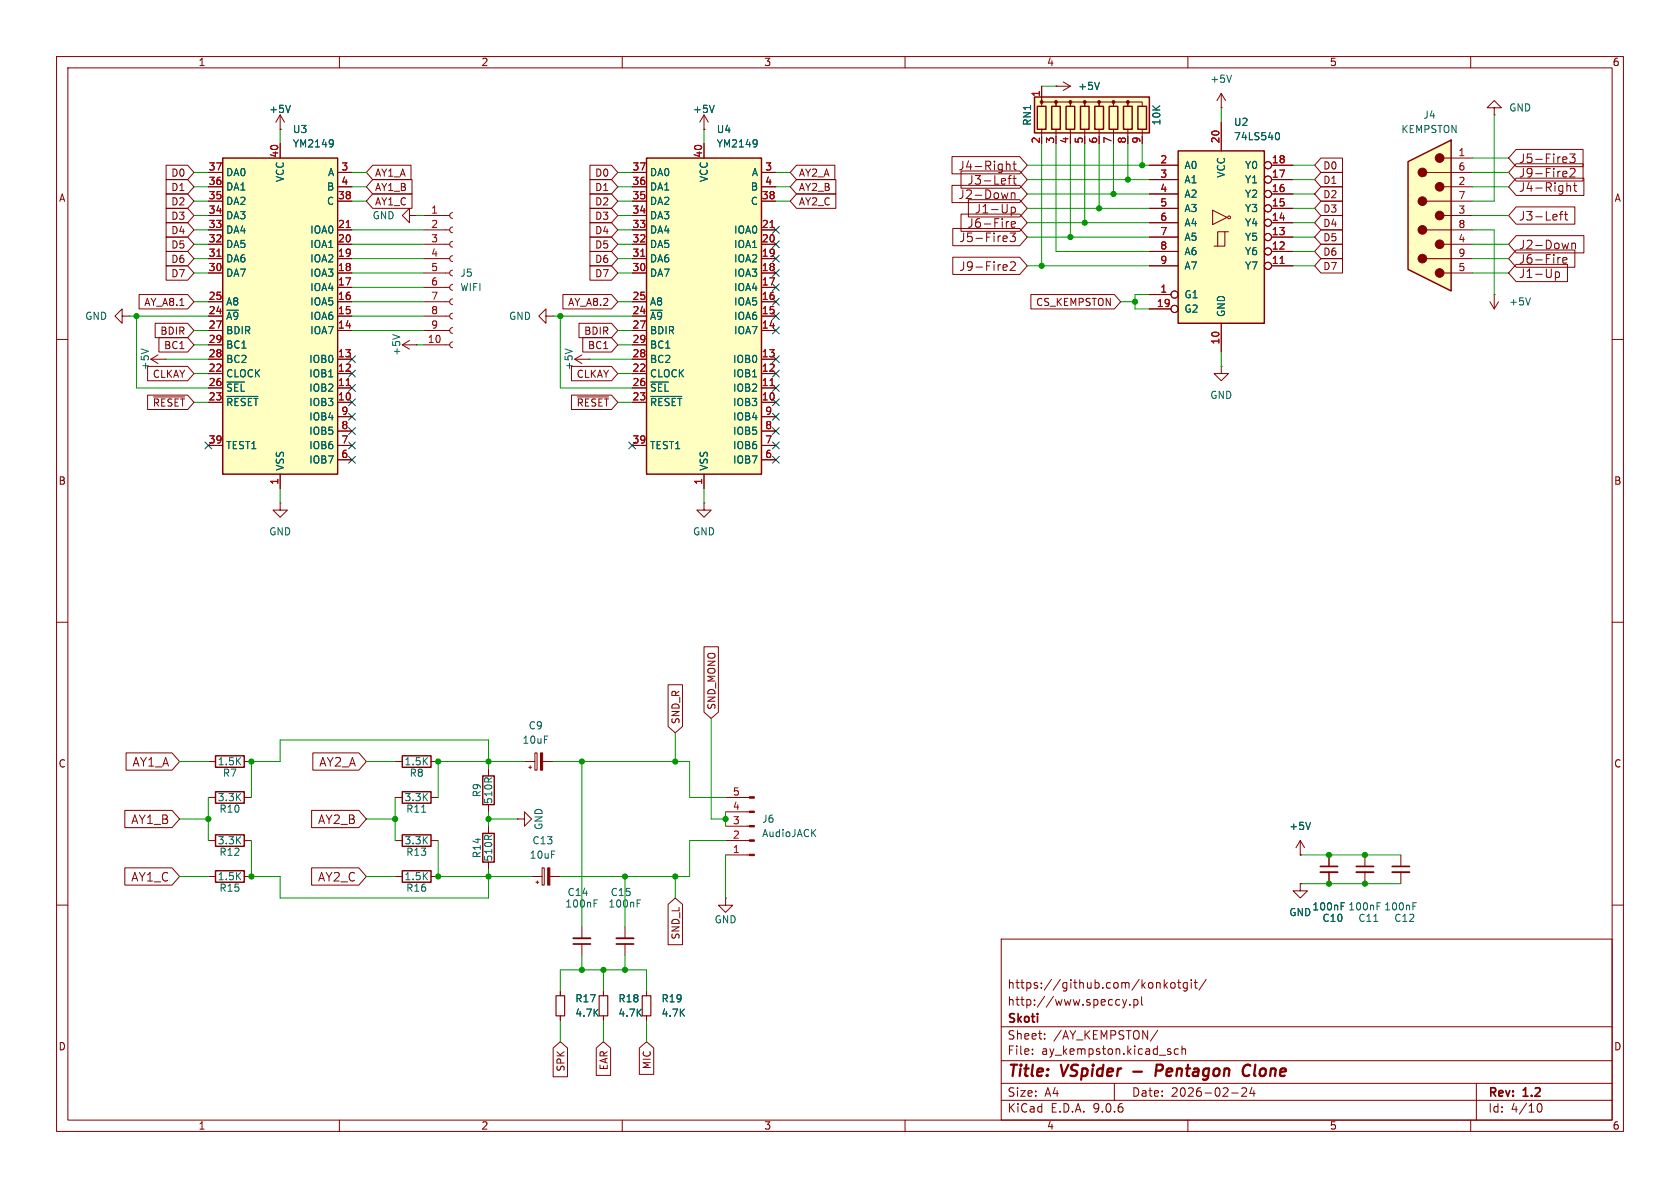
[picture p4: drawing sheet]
<svg xmlns="http://www.w3.org/2000/svg" width="297mm" height="210mm" viewBox="0 0 297 210" stroke-linecap="round" stroke-linejoin="round" font-family="sans-serif">
<g fill="none" stroke="#840000" stroke-width=".18">
<path d="M10 10h277v190h-277zM12 12h273v186h-273zM60 10v2M110 10v2M160 10v2M210 10v2M260 10v2M10 60h2M285 60h2M10 110h2M285 110h2M10 160h2"/>
<path d="M177 166h108v32h-108zM197.5 176.7l.5 .1M198 177.6l-.5 .1M198.5 176.7l.3 1M198.8 177.7l-.1 .4-.2 .1M199.2 176.7l-.4 1M199.7 177.6v.1M200.5 176.8l.4-.1 .3 .3v.4l-.2 .2h-.5M200.5 176.7v1.5M201.8 176.2v1.3l.2 .2M204.7 173.7l.3 .1 .1 .1v.8M205.8 173.2v1.5"/>
<path d="M206 174.1l.4 .6M206.4 173.7l-.6 .6M207.1 173.8l.4-.1 .2 .3v.4l-.2 .3-.4-.1-.1-.2v-.4zM208.2 173.7h.5M208.4 173.2v1.3l.3 .2M209.9 173.8l-.4-.1-.3 .3v.4l.1 .2h.6M209.9 173.7v1.2l-.3 .3-.4-.1M210.6 173.2v.1M210.6 173.7v1M211.1 173.7h.6M211.3 173.2v1.3l.4 .2M213.2 173.1l-1.2 2"/>
<path d="M285 160h2M60 198v2M110 198v2M160 198v2M177 194.5h108M177 191.5h108M177 187.5h108M177 181.5h108M182.5 186.3v.1M182.5 185.5v.1M184.7 183.6v.1M184.7 182.8v.1"/>
<path d="M197 191.5v3M204.7 182.1l-1.3 2M207 186v.3M208.3 185.5l-.4-.1-.3 .3v.4l.1 .2h.6M209 185.5l.2-.1 .3 .1 .1 .9M209 184.9v1.5M210 198v2M217.7 193.2h1.2M219.6 192.4l.5-.1 .2 .1 .1 .3-.9 1.1h.9M221.3 192.2l-.3 1.1h.9M221.7 192.8v1M260 198v2"/>
<path d="M261 191.5v6.5M271.7 195.7l.2-.5 .2-.1a.81 .81 0 0 1 .6 .6 .81 .81 0 0 1-.3 .8h-.4l-.3-.5"/>
</g>
<path d="M200.3 189.4h1.6M205.3 188.2h-.8l-.2 2M205.3 189.2l-.9 .1M221.1 188.4a.88 .88 0 0 0-1.1 0 .88 .88 0 0 0-.3 1 .69 .69 0 0 0 .3 .7 .69 .69 0 0 0 .8-.1" fill="none" stroke="#840000" stroke-width=".4"/>
<path d="M114.3 27.9h20.3v55.9h-20.3z" fill="#ffffc2"/>
<path d="M114.3 27.9h20.3v55.9h-20.3zM38.1 133.6h5.1v2h-5.1zM38.1 140h5.1v2h-5.1zM71.1 140h5.1v2h-5.1zM71.1 133.6h5.1v2h-5.1zM85.3 137.2h2.1v5h-2.1zM38.1 153.9h5.1v2.1h-5.1zM38.1 147.6h5.1v2h-5.1zM71.1 153.9h5.1v2.1h-5.1zM85.3 147.3h2.1v5.1h-2.1z" fill="none" stroke="#840000" stroke-width=".25"/>
<g fill="none" stroke="#840000" stroke-width=".18">
<path d="M186.7 15.2h.1M186.7 15.2h2.5M188 14.5l1.2 .7M189.2 15.2l-1.2 .8M215.9 19.1h.1M215.9 16.5l-.8 1.3M215.9 16.5l.8 1.3M215.9 16.5v2.6M264.2 19.1h1.2l-1.2-1.3-1.3 1.3h1.3v1.2M49.5 22.9h.1M49.5 20.3l-.7 1.3M49.5 20.3l.8 1.3"/>
<path d="M49.5 20.3v2.6M72.4 38.1v-1.3l-1.3 1.3 1.3 1.3v-1.3h1.3M73.7 38.1h.1M111.8 30.5h2.5M111.8 33h2.5M111.8 35.6h2.5M111.8 38.1h2.5M124.5 25.4v2.5M134.6 30.5h2.6M134.6 33h2.6M134.6 35.6h2.6M264.2 20.3h.1"/>
<path d="M21.6 55.9v-1.3l-1.3 1.3 1.3 1.3v-1.3h1.3M22.9 55.9h.1M111.8 40.6h2.5M111.8 43.2h2.5M111.8 45.7h2.5M111.8 48.3h2.5M111.8 53.3h2.5M111.8 55.9h2.5M111.8 58.4h2.5M134.6 40.6h2.6M134.6 43.2h2.6M134.6 45.7h2.6"/>
<path d="M134.6 48.3h2.6M134.6 53.3h2.6M134.6 55.9h2.6M134.6 58.4h2.6M134.6 50.8h2.6M263.4 53.3l.8 1.3M264.2 52.1h.1M264.2 52.1v2.5M264.9 53.3l-.7 1.3M71.1 61h2.6M71.1 61l1.3 .7M72.4 60.2l-1.3 .8"/>
<path d="M73.7 61h.1M111.8 61h2.5M111.8 63.5h2.5M111.8 66h2.5M111.8 68.6h2.5M111.8 71.1h2.5M111.8 78.7h2.5M134.6 63.5h2.6M134.6 66h2.6M134.6 68.6h2.6M134.6 71.1h2.6M134.6 78.7h2.6"/>
<path d="M134.6 73.7h2.6M134.6 76.2h2.6M49.5 88.9v1.3h1.3l-1.3 1.2-1.2-1.2h1.2M49.5 88.9h.1M124.5 83.8v2.6M134.6 81.3h2.6M36.8 134.6h1.3M43.2 134.6h1.2M69.8 134.6h1.3M76.2 134.6h1.3M86.4 135.9v1.3M92.7 134.6h1.9"/>
<path d="M93.5 135.6h.5M93.7 135.4v.5M94.6 133.1h.3v3h-.3zM95.9 134.6h1.9M36.8 148.6h1.3M36.8 141h1.3M36.8 154.9h1.3M43.2 148.6h1.2M43.2 141h1.2M43.2 154.9h1.2M69.8 141h1.3M69.8 154.9h1.3"/>
<path d="M76.2 141h1.3M76.2 154.9h1.3M86.4 142.2v1.3M86.4 146.1v1.2M86.4 152.4v1.3M91.4 144.8h1.3v-1.3l1.3 1.3-1.3 1.3v-1.3M91.4 144.8h.1M128.3 151.1h4.2M128.3 148.6h4.2M128.3 146.1h4.2M128.3 143.5h4.2M128.3 141h4.2"/>
<path d="M241.3 151.1v2.1M241.3 154.2v2M247.6 151.1v2.1M247.6 154.2v2M99.1 175.3v.7M99.1 179.6v.7M102.9 163.8v2.1M102.9 166.9v2M106.7 175.3v.7M106.7 179.6v.7M110.5 163.8v2.1M110.5 166.9v2"/>
<path d="M114.3 175.3v.7M114.3 179.6v.7"/>
</g>
<path d="M113.3 45.3h.7M136.1 40.2h.8M136.1 68.2h.8" fill="none" stroke="#a90000" stroke-width=".18"/>
<g fill="none" stroke="#006464" stroke-width=".18">
<path d="M51.3 18.6l-.4 1.3M194.4 14.5l-.5 1.3M217.7 13.3l-.4 1.2M133.7 24.8h.1a1.07 1.07 0 0 1-.1 1.1M133.9 25.3l-.2 .1M69.4 59.1l1.3 .5M270.6 52.6l-.5 1.3M115 67.5h3.2M115 70.1h5.5M74.5 143.6h.8M105 159.7h.4M105 159.1h.6"/>
<path d="M112.6 159.7h.5M112.6 159.1h.6M243.4 159.6h.6M249.8 159.6h.6M242.9 162.9h.7M243.4 160.2h.5M249.8 160.2h.4"/>
</g>
<path d="M239.8 153.2h3M246.1 153.2h3.1M101.3 166.9h3.1M109 166.9h3" fill="none" stroke="#840000" stroke-width=".3"/>
<path d="M239.8 154.2h3M246.1 154.2h3.1M101.3 165.9h3.1M109 165.9h3" fill="none" stroke="#840000" stroke-width=".33"/>
<path d="M98.3 176h1.5v3.6h-1.5zM105.9 176h1.5v3.6h-1.5zM113.5 176h1.6v3.6h-1.6z" fill="none" stroke="#840000" stroke-width=".2"/>
<g fill="#840000" stroke="#840000" stroke-width=".18">
<path d="M132.5 151h.8v.3h-.8z"/>
<path d="M132.5 148.5h.8v.2h-.8z"/>
<path d="M132.5 145.9h.8v.3h-.8z"/>
<path d="M132.5 143.4h.8v.2h-.8z"/>
<path d="M132.5 140.8h.8v.3h-.8z"/>
<path d="M95.6 133.1h.3v3h-.3z"/>
</g>
<path d="M248.9 28.6l7.6-3.8v26.6l-7.6-3.8z" fill="#ffffc2"/>
<g fill="none" stroke="#840000" stroke-width=".18">
<path d="M252.2 35.6h8.1M252.2 30.5h8.1M255.3 38.1h5M255.3 33h5M255.3 27.9h5M252.2 45.7h8.1M252.2 40.6h8.1M255.3 48.3h5M255.3 43.2h5M215.9 64.8v1.2h1.3l-1.3 1.3-1.3-1.3h1.3M215.9 64.8h.1M124.5 88.9v1.3h1.2l-1.2 1.2-1.3-1.2h1.3"/>
<path d="M124.5 88.9h.1M229.9 151.1h.1M229.9 156.2v1.3h1.2l-1.2 1.3-1.3-1.3h1.3M229.9 156.2h.1M229.9 148.6l-.8 1.3M229.9 148.6l.7 1.3M229.9 148.6v2.5M234.9 151.1v2.1M234.9 154.2v2"/>
</g>
<path d="M248.9 28.6l7.6-3.8v26.6l-7.6-3.8z" fill="none" stroke="#840000" stroke-width=".25"/>
<g fill="#840000" stroke="#840000" stroke-width=".18">
<circle cx="254.5" cy="48.3" r=".76"/>
<circle cx="254.5" cy="43.2" r=".76"/>
<circle cx="254.5" cy="38.1" r=".76"/>
<circle cx="254.5" cy="33" r=".76"/>
<circle cx="254.5" cy="27.9" r=".76"/>
<circle cx="251.5" cy="45.7" r=".76"/>
<circle cx="251.5" cy="40.6" r=".76"/>
<circle cx="251.5" cy="35.6" r=".76"/>
<circle cx="251.5" cy="30.5" r=".76"/>
</g>
<path d="M231.7 145.4l-.4 1.2M237.1 159.6h.6M237.1 160.2h.4" fill="none" stroke="#006464" stroke-width=".18"/>
<path d="M233.4 153.2h3.1" fill="none" stroke="#840000" stroke-width=".3"/>
<path d="M233.4 154.2h3.1" fill="none" stroke="#840000" stroke-width=".33"/>
<path d="M208.3 26.7h15.2v30.5h-15.2z" fill="#ffffc2"/>
<g fill="none" stroke="#840000" stroke-width=".18">
<path d="M74.9 38.1h4.6M80 37.6l-.3 .1-.2 .4 .2 .4 .3 .1M203.2 29.2h5.1M203.2 31.8h5.1M203.2 34.3h5.1M203.2 36.8h5.1M203.2 39.4h5.1M214.4 37.2l2.5 1.2-2.5 1.3zM215.9 21.6v5.1M224.8 29.2h3.8M224.8 31.8h3.8M224.8 34.3h3.8"/>
<path d="M224.8 36.8h3.8M224.8 39.4h3.8M74.9 40.6h4.6M74.9 43.2h4.6M74.9 45.7h4.6M74.9 48.3h4.6M74.9 50.8h4.6M74.9 53.3h4.6M74.9 55.9h4.6M74.9 58.4h4.6M80 40.1l-.3 .2-.2 .3 .2 .4 .3 .1M80 42.7l-.3 .1-.2 .4 .2 .3 .3 .2"/>
<path d="M80 45.2l-.3 .2-.2 .3 .2 .4 .3 .1M80 47.8l-.3 .1-.2 .4 .2 .3 .3 .2M80 50.3l-.3 .1-.2 .4 .2 .4 .3 .1M80 52.8l-.3 .2-.2 .3 .2 .4 .3 .1M80 55.4l-.3 .1-.2 .4 .2 .3 .3 .2M80 57.9l-.3 .2-.2 .3 .2 .4 .3 .1M96.5 55.9v-1.3l-1.3 1.3 1.3 1.3v-1.3h1.3M97.8 55.9h.1M203.2 41.9h5.1M203.2 44.5h5.1M203.2 47h5.1M203.2 52.1h3.8"/>
<path d="M203.2 54.6h3.8M215.9 57.2v5M216.5 41h-1.2v2.5M217.2 41h-.7v2.5h-1.9M224.8 41.9h3.8M224.8 44.5h3.8M224.8 47h3.8M74.9 61h4.6M80 60.5l-.3 .1-.2 .4 .2 .3 .3 .2M101.6 63.5l1.3 .8M101.6 63.5h2.5M102.9 62.7l-1.3 .8"/>
<path d="M104.1 63.5h.1M69.8 148.6h1.3M76.2 148.6h1.3M94 154.9h1.8M94.7 156h.5M95 155.7v.5M95.8 153.4h.4v3.1h-.4zM97.2 154.9h1.9M128.3 158.8v1.2h1.2l-1.2 1.3-1.3-1.3h1.3M128.3 158.8h.1"/>
<circle cx="217.3" cy="38.4" r=".25"/>
<circle cx="224.2" cy="29.2" r=".63"/>
<circle cx="224.2" cy="36.8" r=".63"/>
<circle cx="224.2" cy="39.4" r=".63"/>
<circle cx="224.2" cy="34.3" r=".63"/>
<circle cx="224.2" cy="31.7" r=".63"/>
<circle cx="207.6" cy="52.1" r=".63"/>
<circle cx="207.6" cy="54.6" r=".63"/>
<circle cx="224.2" cy="41.9" r=".63"/>
<circle cx="224.2" cy="47" r=".63"/>
<circle cx="224.2" cy="44.4" r=".63"/>
</g>
<path d="M208.3 26.7h15.2v30.5h-15.2zM71.1 147.6h5.1v2h-5.1z" fill="none" stroke="#840000" stroke-width=".25"/>
<path d="M226.3 46.6h.7" fill="none" stroke="#a90000" stroke-width=".18"/>
<path d="M225.7 23.5l.1-.1a.68 .68 0 0 1 .4 .7 .68 .68 0 0 1-.4 .6l-.1-.1M99.9 61.7l1.3 .4" fill="none" stroke="#006464" stroke-width=".18"/>
<path d="M96.8 153.4h.4v3.1h-.4z" fill="#840000" stroke="#840000" stroke-width=".18"/>
<path d="M182.9 17.1h20.3v6.4h-20.3z" fill="#ffffc2"/>
<path d="M182.9 17.1h20.3v6.4h-20.3zM183.4 18.8h1.5v4.1h-1.5zM185.9 18.8h1.6v4.1h-1.6zM188.5 18.8h1.5v4.1h-1.5zM191 18.8h1.5v4.1h-1.5zM193.5 18.8h1.6v4.1h-1.6zM196.1 18.8h1.5v4.1h-1.5zM198.6 18.8h1.6v4.1h-1.6zM201.2 18.8h1.5v4.1h-1.5z" fill="none" stroke="#840000" stroke-width=".25"/>
<g fill="#840000" stroke="#840000" stroke-width=".18">
<circle cx="184.1" cy="18" r=".25"/>
<circle cx="186.7" cy="18" r=".25"/>
<circle cx="189.2" cy="18" r=".25"/>
<circle cx="191.8" cy="18" r=".25"/>
<circle cx="194.3" cy="18" r=".25"/>
<circle cx="196.8" cy="18" r=".25"/>
<circle cx="199.4" cy="18" r=".25"/>
</g>
<g fill="none" stroke="#840000" stroke-width=".18">
<path d="M184.1 18.8v-.8h2.6v.8v-.8h2.5v.8v-.8h2.6v.8v-.8h2.5v.8v-.8h2.5v.8v-.8h2.6v.8v-.8h2.5v.8M184.1 15.2v2.6M124.5 22.9h.1M124.5 20.3l-.8 1.3M124.5 20.3l.7 1.3M124.5 20.3v2.6M184.1 22.9v1.2M186.7 22.9v1.2M189.2 22.9v1.2M191.8 22.9v1.2M194.3 22.9v1.2M196.8 22.9v1.2"/>
<path d="M199.4 22.9v1.2M201.9 22.9v1.2M26.7 63.5l1.2 .8M26.7 63.5h2.5M27.9 62.7l-1.2 .8M29.2 63.5h.1"/>
</g>
<path d="M126.3 18.6l-.4 1.3M25 61.7l1.2 .4" fill="none" stroke="#006464" stroke-width=".18"/>
<path d="M39.4 27.9h20.3v55.9h-20.3z" fill="#ffffc2"/>
<path d="M39.4 27.9h20.3v55.9h-20.3z" fill="none" stroke="#840000" stroke-width=".25"/>
<g fill="none" stroke="#840000" stroke-width=".18">
<path d="M184.1 15.2v2.6M186.7 15.2h.1M29.4 29.2h3.8l1.1 1.3-1.1 1.3h-3.8zM29.4 39.4h3.8l1.1 1.2-1.1 1.3h-3.8zM29.4 36.8h3.8l1.1 1.3-1.1 1.3h-3.8zM29.4 31.7h3.8l1.1 1.3-1.1 1.3h-3.8zM29.4 34.3h3.8l1.1 1.3-1.1 1.2h-3.8zM36.8 30.5h2.6M36.8 33h2.6M36.8 35.6h2.6M36.8 38.1h2.6M49.5 22.9h.1"/>
<path d="M49.5 25.4v2.5M59.7 30.5h2.5M59.7 33h2.5M59.7 35.6h2.5M65.9 34.3h6.9v2.5h-6.9l-1.1-1.2zM65.9 29.2h6.8v2.6h-6.8l-1.1-1.3zM65.9 31.7h6.9v2.6h-6.9l-1.1-1.3zM104.3 39.4h3.8l1.1 1.2-1.1 1.3h-3.8zM104.3 36.8h3.8l1.1 1.3-1.1 1.3h-3.8zM104.3 34.3h3.8l1.1 1.3-1.1 1.2h-3.8zM104.3 29.2h3.8l1.1 1.3-1.1 1.3h-3.8zM104.3 31.7h3.8l1.1 1.3-1.1 1.3h-3.8z"/>
<path d="M111.8 30.5h2.5M111.8 33h2.5M111.8 35.6h2.5M111.8 38.1h2.5M124.5 22.9h.1M124.5 25.4v2.5M134.6 30.5h2.6M134.6 33h2.6M134.6 35.6h2.6M140.8 34.3h7v2.5h-7l-1.1-1.2zM140.8 29.2h6.8v2.6h-6.8l-1.1-1.3zM140.8 31.7h7v2.6h-7l-1.1-1.3z"/>
<path d="M168.3 27.7h12l1.3 1.5-1.3 1.5h-12zM168.3 32.8h12l1.3 1.5-1.3 1.5h-12zM169.9 30.2h10.4l1.3 1.6-1.3 1.5h-10.4zM169.9 37.8h10.4l1.3 1.6-1.3 1.5h-10.4zM171.2 35.3h9.1l1.3 1.5-1.3 1.6h-9.1zM177.9 29.1l.2-.1 .4 .1 .1 .9M178.2 31.5h.6M178.2 39.2h.1M178.8 34.1v1M178.8 36.6v1.5M178.8 39.7l.7-.2-.1-.3h-.4l-.2 .2 .1 .7h.5M178.8 36.7l.4-.1 .3 .3v.4l-.1 .3h-.6"/>
<path d="M178.8 34.2l.2-.1 .4 .1v.9M178.8 31l-.4 .2v1.4M179.1 29h.6M179.1 31.5h.6M179.3 28.5v1.3l.4 .2M179.3 31v1.3l.4 .3M203.2 29.2h5.1M203.2 31.8h5.1M203.2 34.3h5.1M203.2 36.8h5.1M203.2 39.4h5.1M215.9 21.6v5.1"/>
<path d="M224.8 29.2h3.8M224.8 31.8h3.8M224.8 34.3h3.8M224.8 36.8h3.8M224.8 39.4h3.8M233.5 27.9h3.8v2.6h-3.8l-1.1-1.3zM233.5 38.1h3.8v2.5h-3.8l-1.1-1.2zM233.5 35.6h3.8v2.5h-3.8l-1.1-1.3zM233.5 33h3.8v2.6h-3.8l-1.1-1.3zM233.5 30.5h3.8v2.5h-3.8l-1.1-1.2zM268 31.5h12v3h-12l-1.3-1.5zM268 26.4h11.9v3.1h-11.9l-1.3-1.6z"/>
<path d="M268 29h11.9v3h-11.9l-1.3-1.5zM268 36.6h10.4v3h-10.4l-1.3-1.5zM275.7 37.9h.6M276.3 37.4l-.4 .2v1.3M276.6 37.9h.6M276.8 27.7l.2 .4-.7 .1M276.8 30.3l.2 .3-.7 .2M276.8 37.4v1.3l.4 .2M276.9 28.7h-.1M276.9 31.2l-.1 .1M277 33l.2-.2 .4 .1 .1 .9M277.5 27.2h1l-.6 .6 .5 .1v.7l-.2 .1h-.5l-.2-.1"/>
<path d="M277.6 29.9l.6-.1 .2 .1 .1 .3-1 1.1h1M278.2 32.8h.5M278.4 32.3v1.3l.3 .2M24.6 52.1h8.6l1.1 1.2-1.1 1.3h-8.6zM27.4 57.1h5.8l1.1 1.3-1.1 1.3h-5.8zM28.1 59.7h5.1l1.1 1.3-1.1 1.2h-5.1zM29.4 44.4h3.8l1.1 1.3-1.1 1.3h-3.8zM29.4 47h3.8l1.1 1.3-1.1 1.2h-3.8zM29.4 41.9h3.8l1.1 1.3-1.1 1.3h-3.8zM36.8 40.6h2.6M36.8 43.2h2.6M36.8 45.7h2.6"/>
<path d="M36.8 48.3h2.6M36.8 53.3h2.6M36.8 55.9h2.6M36.8 58.4h2.6M59.7 40.6h2.5M59.7 43.2h2.5M59.7 45.7h2.5M59.7 48.3h2.5M59.7 53.3h2.5M59.7 55.9h2.5M59.7 58.4h2.5M59.7 50.8h2.5"/>
<path d="M99.5 52.1h8.6l1.1 1.2-1.1 1.3h-8.6zM102.4 57.1h5.7l1.1 1.3-1.1 1.3h-5.7zM103 59.7h5.1l1.1 1.3-1.1 1.2h-5.1zM104.3 44.4h3.8l1.1 1.3-1.1 1.3h-3.8zM104.3 47h3.8l1.1 1.3-1.1 1.2h-3.8zM104.3 41.9h3.8l1.1 1.3-1.1 1.3h-3.8zM111.8 40.6h2.5M111.8 43.2h2.5M111.8 45.7h2.5M111.8 48.3h2.5M111.8 53.3h2.5M111.8 55.9h2.5"/>
<path d="M111.8 58.4h2.5M134.6 40.6h2.6M134.6 43.2h2.6M134.6 45.7h2.6M134.6 48.3h2.6M134.6 53.3h2.6M134.6 55.9h2.6M134.6 58.4h2.6M134.6 50.8h2.6M168.4 45.5h11.9l1.3 1.5-1.3 1.5h-11.9zM168.4 40.4h11.9l1.3 1.5-1.3 1.5h-11.9zM177.8 46.8l.3 .3-.8 .2"/>
<path d="M177.8 41.7l.3 .4-.8 .1M178 47.7l-.2 .1M178 42.6l-.2 .1M178.6 41.2h.9l-.5 .6 .4 .1v.7l-.2 .1h-.4l-.2-.1M178.6 46.4l.6-.1 .2 .1 .1 .3-.9 1.1h.9M182.2 52.1h14.8l1.1 1.2-1.1 1.3h-14.8zM203.2 41.9h5.1M203.2 44.5h5.1M203.2 47h5.1M203.2 52.1h3.8M203.2 54.6h3.8M215.9 57.2v5"/>
<path d="M224.8 41.9h3.8M224.8 44.5h3.8M224.8 47h3.8M233.5 40.6h3.8v2.6h-3.8l-1.1-1.3zM233.5 45.7h3.8v2.6h-3.8l-1.1-1.3zM233.5 43.2h3.8v2.5h-3.8l-1.1-1.2zM268 44.2h10.4v3h-10.4l-1.3-1.5zM268 46.7h9.1v3.1h-9.1l-1.3-1.5zM268 41.7h12v3h-12l-1.3-1.5zM275 48v1.6M275 48.1l.4-.1 .3 .3v.5l-.1 .2h-.6M275.8 45.5l-.2 .1"/>
<path d="M276.3 46l.7-.1-.1-.3-.4-.1-.2 .2 .1 .8h.5M277.9 43v1M277.9 43.1l.2-.1h.4v1M26.1 64.8h7.1l1.1 1.2-1.1 1.3h-7.1zM26.1 69.8h7.1l1.1 1.3-1.1 1.3h-7.1zM27.1 70.2h5.5M36.8 61h2.6M36.8 63.5h2.6M36.8 66h2.6M36.8 68.6h2.6M36.8 71.1h2.6M36.8 78.7h2.6"/>
<path d="M59.7 63.5h2.5M59.7 66h2.5M59.7 68.6h2.5M59.7 71.1h2.5M59.7 78.7h2.5M59.7 73.7h2.5M59.7 76.2h2.5M101 64.8h7.1l1.1 1.2-1.1 1.3h-7.1zM101 69.8h7.1l1.1 1.3-1.1 1.3h-7.1zM102.1 70.2h5.5M111.8 61h2.5M111.8 63.5h2.5"/>
<path d="M111.8 66h2.5M111.8 68.6h2.5M111.8 71.1h2.5M111.8 78.7h2.5M134.6 63.5h2.6M134.6 66h2.6M134.6 68.6h2.6M134.6 71.1h2.6M134.6 78.7h2.6M134.6 73.7h2.6M134.6 76.2h2.6M49.5 83.8v2.6"/>
<path d="M59.7 81.3h2.5M124.5 83.8v2.6M134.6 81.3h2.6M124.5 114.3h2.5v11.6l-1.3 1.1-1.2-1.1zM22.3 133.1h8.1l1.3 1.5-1.3 1.5h-8.1zM55.3 133.1h8.1l1.4 1.5-1.4 1.5h-8.1zM118.1 121h2.6v7.4l-1.3 1.1-1.3-1.1zM22.1 153.4h8.3l1.3 1.5-1.3 1.6h-8.3zM22.1 143.3h8.3l1.3 1.5-1.3 1.5h-8.3zM55.1 153.4h8.3l1.4 1.5-1.4 1.6h-8.3zM55.1 143.3h8.3l1.4 1.5-1.4 1.5h-8.3zM118.1 159.9l1.3-1.1 1.3 1.1v7.1h-2.6z"/>
<path d="M229.9 151.1h.1M229.9 156.2h.1M234.9 151.1v2.1M234.9 154.2v2M99.1 175.3v.7M99.1 179.6v.7M106.7 175.3v.7M106.7 179.6v.7M114.3 175.3v.7M114.3 179.6v.7M97.8 185.3l1.3-1.1 1.2 1.1v5h-2.5zM105.4 185.3l1.3-1.1 1.3 1.1v4.8h-2.6z"/>
<path d="M113 185.3l1.3-1.1 1.3 1.1v4.6h-2.6z"/>
<circle cx="224.2" cy="29.2" r=".63"/>
<circle cx="224.2" cy="36.8" r=".63"/>
<circle cx="224.2" cy="39.4" r=".63"/>
<circle cx="224.2" cy="34.3" r=".63"/>
<circle cx="224.2" cy="31.7" r=".63"/>
<circle cx="207.6" cy="52.1" r=".63"/>
<circle cx="207.6" cy="54.6" r=".63"/>
<circle cx="224.2" cy="41.9" r=".63"/>
<circle cx="224.2" cy="47" r=".63"/>
<circle cx="224.2" cy="44.4" r=".63"/>
</g>
<path d="M38.3 45.3h.8M61.2 40.2h.7M113.3 45.3h.7M136.1 40.2h.8M226.3 46.6h.7M61.2 68.2h.7M136.1 68.2h.8" fill="none" stroke="#a90000" stroke-width=".18"/>
<g fill="none" stroke="#006464" stroke-width=".18">
<path d="M51.3 18.6l-.4 1.3M126.3 18.6l-.4 1.3M194.4 14.5l-.5 1.3M58.8 24.8h.1a1.07 1.07 0 0 1-.2 1.1M58.9 25.3l-.1 .1M133.7 24.8h.1a1.07 1.07 0 0 1-.1 1.1M133.9 25.3l-.2 .1M225.7 23.5l.1-.1a.68 .68 0 0 1 .4 .7 .68 .68 0 0 1-.4 .6l-.1-.1M40.1 67.5h3.1M40.1 70.1h5.5M115 67.5h3.2M115 70.1h5.5"/>
<path d="M231.7 145.4l-.4 1.2M237.1 159.6h.6M237.1 160.2h.4"/>
</g>
<g fill="none" stroke="#009600" stroke-width=".18">
<path d="M184.1 15.2h2.6M215.9 19.1v2.5M34.3 33h2.5M34.3 35.6h2.5M34.3 30.5h2.5M34.3 38.1h2.5M49.5 22.9v2.5M62.2 33h2.6M62.2 35.6h2.6M62.2 30.5h2.6M73.7 38.1h1.2M109.2 33h2.6"/>
<path d="M109.2 35.6h2.6M109.2 30.5h2.6M109.2 38.1h2.6M124.5 22.9v2.5M137.2 33h2.5M137.2 35.6h2.5M137.2 30.5h2.5M181.6 29.2h21.6M181.6 34.3h21.6M181.6 36.8h21.6M181.6 39.4h21.6M181.6 31.8h21.6"/>
<path d="M184.1 25.4v21.6M186.7 25.4v19.1h16.5M189.2 25.4v16.5M191.8 25.4v14M194.3 25.4v11.4M196.8 25.4v8.9M199.4 25.4v6.4M201.9 25.4v3.8M228.6 29.2h3.8M228.6 34.3h3.8M228.6 36.8h3.8M228.6 39.4h3.8"/>
<path d="M228.6 31.8h3.8M260.3 33h6.4M260.3 30.5h6.4M260.3 38.1h6.4M260.3 27.9h6.4M264.2 20.3v15.3h-3.9M22.9 55.9h13.9M24.1 55.9v12.7h12.7M34.3 53.3h2.5M34.3 45.7h2.5M34.3 48.3h2.5M34.3 43.2h2.5"/>
<path d="M34.3 40.6h2.5M34.3 58.4h2.5M62.2 53.3h12.7M62.2 45.7h12.7M62.2 48.3h12.7M62.2 43.2h12.7M62.2 40.6h12.7M62.2 55.9h12.7M62.2 58.4h12.7M62.2 50.8h12.7M97.8 55.9h14M99.1 55.9v12.7h12.7"/>
<path d="M109.2 53.3h2.6M109.2 45.7h2.6M109.2 48.3h2.6M109.2 43.2h2.6M109.2 40.6h2.6M109.2 58.4h2.6M181.6 47h21.6M181.6 41.9h21.6M198.1 53.3h2.6M203.2 52.1h-2.5v2.5h2.5M228.6 44.5h3.8M228.6 47h3.8"/>
<path d="M228.6 41.9h3.8M260.3 45.7h6.4M260.3 48.3h6.4M260.3 43.2h6.4M260.3 40.6h3.9v11.5M29.2 63.5h7.6M34.3 61h2.5M34.3 71.1h2.5M34.3 66h2.5M73.7 61h1.2M104.1 63.5h7.7M109.2 61h2.6"/>
<path d="M109.2 71.1h2.6M109.2 66h2.6M215.9 62.2v2.6M49.5 86.4v2.5M124.5 86.4v2.5M31.7 134.6h5.1M64.8 134.6h5M86.4 135.9v-5.1h-36.9v3.8h-5.1v6.4M92.7 134.6h-15.2v6.4M97.8 134.6h24.1v6.4h6.4M102.9 134.6v29.2M119.4 129.5v5.1"/>
<path d="M125.7 127v17.8h2.6M31.7 144.8h5.1M31.7 154.9h5.1M36.8 141v7.6M44.4 148.6v6.3h5.1v3.9h36.9v-5.1M64.8 144.8h5M64.8 154.9h5M69.8 141v7.6M77.5 148.6v6.3h16.5M86.4 144.8h5M86.4 143.5v2.6M110.5 154.9v8.9"/>
<path d="M119.4 154.9v3.9M128.3 148.6h-6.4v6.3h-22.8M128.3 143.5v2.6M128.3 151.1v7.7M229.9 151.1h17.7M229.9 156.2h17.7M99.1 175.3v-3.8h15.2v3.8M102.9 168.9v2.6M106.7 171.5v3.8M110.5 168.9v2.6M99.1 180.3v3.9M106.7 180.3v3.9"/>
<path d="M114.3 180.3v3.9"/>
</g>
<g fill="none" stroke="#000084" stroke-width=".18">
<path d="M136.6 55.3l1.2 1.2M136.6 57.8l1.2 1.2M136.6 42.6l1.2 1.2M136.6 52.7l1.2 1.2M136.6 50.2l1.2 1.2M136.6 47.7l1.2 1.2M136.6 40l1.2 1.2M136.6 45.1l1.2 1.2M137.8 52.7l-1.2 1.2M137.8 55.3l-1.2 1.2M137.8 57.8l-1.2 1.2M137.8 42.6l-1.2 1.2"/>
<path d="M137.8 50.2l-1.2 1.2M137.8 47.7l-1.2 1.2M137.8 40l-1.2 1.2M137.8 45.1l-1.2 1.2M36.2 78.1l1.2 1.2M37.4 78.1l-1.2 1.2M61.6 65.4l1.2 1.2M61.6 62.9l1.2 1.2M61.6 73.1l1.2 1.2M61.6 70.5l1.2 1.2M61.6 68l1.2 1.2M61.6 78.1l1.2 1.2"/>
<path d="M61.6 75.6l1.2 1.2M62.8 65.4l-1.2 1.2M62.8 62.9l-1.2 1.2M62.8 73.1l-1.2 1.2M62.8 70.5l-1.2 1.2M62.8 68l-1.2 1.2M62.8 78.1l-1.2 1.2M62.8 75.6l-1.2 1.2M111.2 78.1l1.2 1.2M112.4 78.1l-1.2 1.2M136.6 75.6l1.2 1.2M136.6 70.5l1.2 1.2"/>
<path d="M136.6 73.1l1.2 1.2M136.6 78.1l1.2 1.2M136.6 68l1.2 1.2M136.6 62.9l1.2 1.2M136.6 65.4l1.2 1.2M137.8 75.6l-1.2 1.2M137.8 70.5l-1.2 1.2M137.8 73.1l-1.2 1.2M137.8 78.1l-1.2 1.2M137.8 68l-1.2 1.2M137.8 62.9l-1.2 1.2M137.8 65.4l-1.2 1.2"/>
<path d="M61.6 80.7l1.2 1.2M62.8 80.7l-1.2 1.2M136.6 80.7l1.2 1.2M137.8 80.7l-1.2 1.2"/>
</g>
<g fill="#009600" stroke="#009600" stroke-width=".18">
<circle cx="184.1" cy="47" r=".46"/>
<circle cx="191.8" cy="39.4" r=".46"/>
<circle cx="189.2" cy="41.9" r=".46"/>
<circle cx="194.3" cy="36.8" r=".46"/>
<circle cx="199.4" cy="31.8" r=".46"/>
<circle cx="201.9" cy="29.2" r=".46"/>
<circle cx="196.8" cy="34.3" r=".46"/>
<circle cx="200.7" cy="53.3" r=".46"/>
<circle cx="241.3" cy="151.1" r=".46"/>
<circle cx="241.3" cy="156.2" r=".46"/>
<circle cx="234.9" cy="156.2" r=".46"/>
<circle cx="234.9" cy="151.1" r=".46"/>
<circle cx="77.5" cy="134.6" r=".46"/>
<circle cx="77.5" cy="154.9" r=".46"/>
<circle cx="44.4" cy="154.9" r=".46"/>
<circle cx="69.8" cy="144.8" r=".46"/>
<circle cx="36.8" cy="144.8" r=".46"/>
<circle cx="24.1" cy="55.9" r=".46"/>
<circle cx="102.9" cy="134.6" r=".46"/>
<circle cx="44.4" cy="134.6" r=".46"/>
<circle cx="86.4" cy="154.9" r=".46"/>
<circle cx="86.4" cy="144.8" r=".46"/>
<circle cx="128.3" cy="144.8" r=".46"/>
<circle cx="119.4" cy="134.6" r=".46"/>
<circle cx="86.4" cy="134.6" r=".46"/>
<circle cx="99.1" cy="55.9" r=".46"/>
<circle cx="119.4" cy="154.9" r=".46"/>
<circle cx="110.5" cy="171.5" r=".46"/>
<circle cx="110.5" cy="154.9" r=".46"/>
<circle cx="106.7" cy="171.5" r=".46"/>
<circle cx="102.9" cy="171.5" r=".46"/>
</g>
<g font-size="2.8" fill="#840000">
<text x="178" y="190.9">Title:</text>
<text x="187.7" y="190.9">VSpider</text>
<text x="205.9" y="190.9">Pentagon</text>
<text x="222.2" y="190.9">Clone</text>
</g>
<g font-size="2.1" fill="#840000">
<text x="268.4" y="29">J5-Fire3</text>
<text x="169.4" y="30.3">J4-Right</text>
<text x="169.4" y="35.4">J2-Down</text>
<text x="171" y="32.8">J3-Left</text>
<text x="268.4" y="34.1">J4-Right</text>
<text x="268.4" y="31.6">J9-Fire2</text>
<text x="171" y="40.5">J6-Fire</text>
<text x="172.3" y="37.9">J1-Up</text>
<text x="268.4" y="39.2">J3-Left</text>
<text x="169.5" y="43">J5-Fire3</text>
<text x="268.4" y="46.8">J6-Fire</text>
<text x="268.4" y="44.3">J2-Down</text>
<text x="169.5" y="48.1">J9-Fire2</text>
<text x="268.4" y="49.4">J1-Up</text>
<text x="23.4" y="135.7">AY1_A</text>
<text x="56.4" y="135.7">AY2_A</text>
<text x="23.1" y="145.9">AY1_B</text>
<text x="56.2" y="145.9">AY2_B</text>
<text x="23.1" y="156">AY1_C</text>
<text x="56.2" y="156">AY2_C</text>
<text x="178" y="178">http://www.speccy.pl</text>
<text x="178" y="175">https://github.com/konkotgit/</text>
<text x="178" y="184">Sheet:</text>
<text x="178" y="181.2">Skoti</text>
<text x="186.2" y="184">/AY_KEMPSTON/</text>
<text x="178" y="186.7">File:</text>
<text x="184.1" y="186.7">ay_kempston.kicad_sch</text>
<text x="178" y="196.9">KiCad</text>
<text x="178" y="194.1">Size:</text>
<text x="184.7" y="194.1">A4</text>
<text x="185.7" y="196.9">E.D.A.</text>
<text x="193.3" y="196.9">9.0.6</text>
<text x="200" y="194.1">Date:</text>
<text x="207" y="194.1">2026-02-24</text>
<text x="263" y="194.3">Rev:</text>
<text x="263" y="196.9">Id:</text>
<text x="267.1" y="196.9">4/10</text>
<text x="269.4" y="194.3">1.2</text>
</g>
<g font-size="1.8" fill="#840000">
<text x="35" y="11.9">1</text>
<text x="85" y="11.9">2</text>
<text x="135" y="11.9">3</text>
<text x="185" y="11.9">4</text>
<text x="235" y="11.9">5</text>
<text x="285" y="11.9">6</text>
<text x="10.3" y="35.9">A</text>
<text x="30.2" y="31.4">D0</text>
<text x="30.2" y="34">D1</text>
<text x="66.2" y="31.4">AY1_A</text>
<text x="66.2" y="34">AY1_B</text>
<text x="105.1" y="31.4">D0</text>
<text x="105.1" y="34">D1</text>
<text x="141.1" y="31.4">AY2_A</text>
<text x="141.1" y="34">AY2_B</text>
<text x="233.8" y="30.2">D0</text>
<text x="233.8" y="35.2">D2</text>
<text x="233.8" y="32.7">D1</text>
<text x="285.3" y="35.9">A</text>
<text x="30.2" y="41.6">D4</text>
<text x="30.2" y="39.1">D3</text>
<text x="30.2" y="36.5">D2</text>
<text x="66.2" y="36.5">AY1_C</text>
<text x="105.1" y="41.6">D4</text>
<text x="105.1" y="39.1">D3</text>
<text x="105.1" y="36.5">D2</text>
<text x="141.1" y="36.5">AY2_C</text>
<text x="233.8" y="40.3">D4</text>
<text x="233.8" y="37.8">D3</text>
<text x="30.2" y="46.7">D6</text>
<text x="30.2" y="44.1">D5</text>
<text x="105.1" y="46.7">D6</text>
<text x="105.1" y="44.1">D5</text>
<text x="233.8" y="42.9">D5</text>
<text x="233.8" y="47.9">D7</text>
<text x="233.8" y="45.4">D6</text>
<text x="30.2" y="49.2">D7</text>
<text x="105.1" y="49.2">D7</text>
<text x="25.4" y="54.3">AY_A8.1</text>
<text x="28.2" y="59.4">BDIR</text>
<text x="100.3" y="54.3">AY_A8.2</text>
<text x="103.2" y="59.4">BDIR</text>
<text x="183.1" y="54.3">CS_KEMPSTON</text>
<text x="28.9" y="61.9">BC1</text>
<text x="103.8" y="61.9">BC1</text>
<text x="26.9" y="67">CLKAY</text>
<text x="101.8" y="67">CLKAY</text>
<text x="26.9" y="72.1">~{RESET}</text>
<text x="101.8" y="72.1">~{RESET}</text>
<text x="10.3" y="85.9">B</text>
<text x="285.3" y="85.9">B</text>
<text x="126.7" y="125.6" transform="rotate(-90 126.7 125.6)">SND_MONO</text>
<text x="120.3" y="128.1" transform="rotate(-90 120.3 128.1)">SND_R</text>
<text x="10.3" y="135.9">C</text>
<text x="285.3" y="135.9">C</text>
<text x="120.3" y="166.2" transform="rotate(-90 120.3 166.2)">SND_L</text>
<text x="10.3" y="185.9">D</text>
<text x="285.3" y="185.9">D</text>
<text x="100" y="189.5" transform="rotate(-90 100 189.5)">SPK</text>
<text x="107.6" y="189.3" transform="rotate(-90 107.6 189.3)">EAR</text>
<text x="115.3" y="189.1" transform="rotate(-90 115.3 189.1)">MIC</text>
<text x="35" y="199.9">1</text>
<text x="85" y="199.9">2</text>
<text x="135" y="199.9">3</text>
<text x="185" y="199.9">4</text>
<text x="235" y="199.9">5</text>
<text x="285" y="199.9">6</text>
</g>
<g font-size="1.8" fill="#a90000">
<text x="183.9" y="17.2" transform="rotate(-90 183.9 17.2)">1</text>
<text x="49.3" y="28" transform="rotate(-90 49.3 28)">40</text>
<text x="124.2" y="28" transform="rotate(-90 124.2 28)">40</text>
<text x="183.9" y="25.5" transform="rotate(-90 183.9 25.5)">2</text>
<text x="186.4" y="25.5" transform="rotate(-90 186.4 25.5)">3</text>
<text x="189" y="25.5" transform="rotate(-90 189 25.5)">4</text>
<text x="191.5" y="25.5" transform="rotate(-90 191.5 25.5)">5</text>
<text x="194.1" y="25.5" transform="rotate(-90 194.1 25.5)">6</text>
<text x="196.6" y="25.5" transform="rotate(-90 196.6 25.5)">7</text>
<text x="199.1" y="25.5" transform="rotate(-90 199.1 25.5)">8</text>
<text x="201.7" y="25.5" transform="rotate(-90 201.7 25.5)">9</text>
<text x="205" y="29">2</text>
<text x="215.6" y="25.4" transform="rotate(-90 215.6 25.4)">20</text>
<text x="224.7" y="29">18</text>
<text x="257.7" y="27.7">1</text>
<text x="36.8" y="30.2">37</text>
<text x="36.8" y="32.8">36</text>
<text x="36.8" y="35.3">35</text>
<text x="59.6" y="35.3">38</text>
<text x="60.3" y="30.2">3</text>
<text x="60.3" y="32.8">4</text>
<text x="111.7" y="30.2">37</text>
<text x="111.7" y="32.8">36</text>
<text x="111.7" y="35.3">35</text>
<text x="134.6" y="35.3">38</text>
<text x="135.2" y="30.2">3</text>
<text x="135.2" y="32.8">4</text>
<text x="205" y="31.5">3</text>
<text x="205" y="34">4</text>
<text x="224.7" y="31.5">17</text>
<text x="224.7" y="34">16</text>
<text x="257.7" y="35.3">7</text>
<text x="257.7" y="32.8">2</text>
<text x="257.7" y="30.2">6</text>
<text x="36.8" y="37.8">34</text>
<text x="36.8" y="40.4">33</text>
<text x="59.6" y="40.4">21</text>
<text x="76.1" y="37.8">1</text>
<text x="76.1" y="40.4">2</text>
<text x="111.7" y="37.8">34</text>
<text x="111.7" y="40.4">33</text>
<text x="134.6" y="40.4">21</text>
<text x="205" y="36.6">5</text>
<text x="205" y="39.1">6</text>
<text x="205" y="41.7">7</text>
<text x="224.7" y="36.6">15</text>
<text x="224.7" y="39.1">14</text>
<text x="224.7" y="41.7">13</text>
<text x="257.7" y="40.4">8</text>
<text x="257.7" y="37.8">3</text>
<text x="36.8" y="42.9">32</text>
<text x="36.8" y="45.5">31</text>
<text x="59.6" y="42.9">20</text>
<text x="59.6" y="45.5">19</text>
<text x="76.1" y="42.9">3</text>
<text x="76.1" y="45.5">4</text>
<text x="111.7" y="42.9">32</text>
<text x="111.7" y="45.5">31</text>
<text x="134.6" y="42.9">20</text>
<text x="134.6" y="45.5">19</text>
<text x="205" y="44.2">8</text>
<text x="205" y="46.7">9</text>
<text x="224.7" y="44.2">12</text>
<text x="224.7" y="46.7">11</text>
<text x="257.7" y="45.5">9</text>
<text x="257.7" y="42.9">4</text>
<text x="36.8" y="48">30</text>
<text x="36.8" y="53.1">25</text>
<text x="59.6" y="48">18</text>
<text x="59.6" y="50.5">17</text>
<text x="59.6" y="53.1">16</text>
<text x="76.1" y="48">5</text>
<text x="76.1" y="50.5">6</text>
<text x="76.1" y="53.1">7</text>
<text x="111.7" y="48">30</text>
<text x="111.7" y="53.1">25</text>
<text x="134.6" y="48">18</text>
<text x="134.6" y="50.5">17</text>
<text x="134.6" y="53.1">16</text>
<text x="205" y="51.8">1</text>
<text x="257.7" y="48">5</text>
<text x="36.8" y="55.6">24</text>
<text x="36.8" y="58.2">27</text>
<text x="59.6" y="55.6">15</text>
<text x="59.6" y="58.2">14</text>
<text x="76.1" y="55.6">8</text>
<text x="76.1" y="58.2">9</text>
<text x="111.7" y="55.6">24</text>
<text x="111.7" y="58.2">27</text>
<text x="134.6" y="55.6">15</text>
<text x="134.6" y="58.2">14</text>
<text x="204.4" y="54.4">19</text>
<text x="36.8" y="60.7">29</text>
<text x="36.8" y="63.2">28</text>
<text x="36.8" y="65.8">22</text>
<text x="59.6" y="63.2">13</text>
<text x="59.6" y="65.8">12</text>
<text x="75.5" y="60.7">10</text>
<text x="111.7" y="60.7">29</text>
<text x="111.7" y="63.2">28</text>
<text x="111.7" y="65.8">22</text>
<text x="134.6" y="63.2">13</text>
<text x="134.6" y="65.8">12</text>
<text x="215.6" y="61" transform="rotate(-90 215.6 61)">10</text>
<text x="36.8" y="68.3">26</text>
<text x="36.8" y="70.9">23</text>
<text x="59.6" y="68.3">11</text>
<text x="59.6" y="70.9">10</text>
<text x="111.7" y="68.3">26</text>
<text x="111.7" y="70.9">23</text>
<text x="134.6" y="68.3">11</text>
<text x="134.6" y="70.9">10</text>
<text x="60.3" y="73.4">9</text>
<text x="60.3" y="75.9">8</text>
<text x="135.2" y="73.4">9</text>
<text x="135.2" y="75.9">8</text>
<text x="36.8" y="78.5">39</text>
<text x="60.3" y="78.5">7</text>
<text x="60.3" y="81">6</text>
<text x="111.7" y="78.5">39</text>
<text x="135.2" y="78.5">7</text>
<text x="135.2" y="81">6</text>
<text x="49.3" y="85.8" transform="rotate(-90 49.3 85.8)">1</text>
<text x="124.2" y="85.8" transform="rotate(-90 124.2 85.8)">1</text>
<text x="129.5" y="143.3">4</text>
<text x="129.5" y="140.7">5</text>
<text x="129.5" y="148.3">2</text>
<text x="129.5" y="145.8">3</text>
<text x="129.5" y="150.9">1</text>
</g>
<g font-size="1.8" fill="#006464">
<text x="190.5" y="16.1">+5V</text>
<text x="213.9" y="14.8">+5V</text>
<text x="47.5" y="20.2">+5V</text>
<text x="51.7" y="23.7">U3</text>
<text x="122.4" y="20.2">+5V</text>
<text x="126.6" y="23.7">U4</text>
<text x="182.5" y="22.3" transform="rotate(-90 182.5 22.3)">RN1</text>
<text x="205.3" y="22.3" transform="rotate(-90 205.3 22.3)">10K</text>
<text x="218.1" y="22.5">U2</text>
<text x="247.6" y="23.7">KEMPSTON</text>
<text x="251.5" y="21.2">J4</text>
<text x="266.7" y="19.9">GND</text>
<text x="51.7" y="26.3">YM2149</text>
<text x="126.6" y="26.3">YM2149</text>
<text x="218.1" y="25">74LS540</text>
<text x="39.9" y="31.3">DA0</text>
<text x="39.9" y="33.9">DA1</text>
<text x="50.4" y="32.3" transform="rotate(-90 50.4 32.3)">VCC</text>
<text x="57.7" y="33.9">B</text>
<text x="57.9" y="31.3">A</text>
<text x="114.8" y="31.3">DA0</text>
<text x="114.8" y="33.9">DA1</text>
<text x="125.3" y="32.3" transform="rotate(-90 125.3 32.3)">VCC</text>
<text x="132.6" y="33.9">B</text>
<text x="132.8" y="31.3">A</text>
<text x="209.3" y="30.1">A0</text>
<text x="209.3" y="32.6">A1</text>
<text x="209.3" y="35.2">A2</text>
<text x="216.8" y="31.5" transform="rotate(-90 216.8 31.5)">VCC</text>
<text x="220" y="30.1">Y0</text>
<text x="220" y="32.6">Y1</text>
<text x="220" y="35.2">Y2</text>
<text x="39.9" y="36.4">DA2</text>
<text x="39.9" y="39">DA3</text>
<text x="39.9" y="41.5">DA4</text>
<text x="54.7" y="41.5">IOA0</text>
<text x="57.7" y="36.4">C</text>
<text x="65.8" y="39">GND</text>
<text x="114.8" y="36.4">DA2</text>
<text x="114.8" y="39">DA3</text>
<text x="114.8" y="41.5">DA4</text>
<text x="129.7" y="41.5">IOA0</text>
<text x="132.6" y="36.4">C</text>
<text x="209.3" y="37.7">A3</text>
<text x="209.3" y="40.2">A4</text>
<text x="220" y="37.7">Y3</text>
<text x="220" y="40.2">Y4</text>
<text x="39.9" y="44">DA5</text>
<text x="39.9" y="46.6">DA6</text>
<text x="54.7" y="44">IOA1</text>
<text x="54.7" y="46.6">IOA2</text>
<text x="114.8" y="44">DA5</text>
<text x="114.8" y="46.6">DA6</text>
<text x="129.7" y="44">IOA1</text>
<text x="129.7" y="46.6">IOA2</text>
<text x="209.3" y="42.8">A5</text>
<text x="209.3" y="45.3">A6</text>
<text x="209.3" y="47.9">A7</text>
<text x="220" y="42.8">Y5</text>
<text x="220" y="45.3">Y6</text>
<text x="220" y="47.9">Y7</text>
<text x="39.9" y="49.1">DA7</text>
<text x="54.7" y="49.1">IOA3</text>
<text x="54.7" y="51.7">IOA4</text>
<text x="81.3" y="49.1">J5</text>
<text x="81.3" y="51.7">WIFI</text>
<text x="114.8" y="49.1">DA7</text>
<text x="129.7" y="49.1">IOA3</text>
<text x="129.7" y="51.7">IOA4</text>
<text x="209.3" y="52.9">G1</text>
<text x="15" y="56.7">GND</text>
<text x="39.9" y="54.2">A8</text>
<text x="39.9" y="56.7">~{A9}</text>
<text x="39.9" y="59.3">BDIR</text>
<text x="54.7" y="54.2">IOA5</text>
<text x="54.7" y="56.7">IOA6</text>
<text x="54.7" y="59.3">IOA7</text>
<text x="89.9" y="56.7">GND</text>
<text x="114.8" y="54.2">A8</text>
<text x="114.8" y="56.7">~{A9}</text>
<text x="114.8" y="59.3">BDIR</text>
<text x="129.7" y="54.2">IOA5</text>
<text x="129.7" y="56.7">IOA6</text>
<text x="129.7" y="59.3">IOA7</text>
<text x="209.3" y="55.5">G2</text>
<text x="216.8" y="56.1" transform="rotate(-90 216.8 56.1)">GND</text>
<text x="266.7" y="54.2">+5V</text>
<text x="26.5" y="65.5" transform="rotate(-90 26.5 65.5)">+5V</text>
<text x="39.9" y="61.8">BC1</text>
<text x="39.9" y="64.4">BC2</text>
<text x="54.6" y="64.4">IOB0</text>
<text x="71" y="63" transform="rotate(-90 71 63)">+5V</text>
<text x="101.4" y="65.5" transform="rotate(-90 101.4 65.5)">+5V</text>
<text x="114.8" y="61.8">BC1</text>
<text x="114.8" y="64.4">BC2</text>
<text x="129.5" y="64.4">IOB0</text>
<text x="39.9" y="66.9">CLOCK</text>
<text x="39.9" y="69.4">~{SEL}</text>
<text x="39.9" y="72">~{RESET}</text>
<text x="54.6" y="66.9">IOB1</text>
<text x="54.6" y="69.4">IOB2</text>
<text x="54.6" y="72">IOB3</text>
<text x="114.8" y="66.9">CLOCK</text>
<text x="114.8" y="69.4">~{SEL}</text>
<text x="114.8" y="72">~{RESET}</text>
<text x="129.5" y="66.9">IOB1</text>
<text x="129.5" y="69.4">IOB2</text>
<text x="129.5" y="72">IOB3</text>
<text x="213.9" y="70.7">GND</text>
<text x="54.6" y="74.5">IOB4</text>
<text x="54.6" y="77.1">IOB5</text>
<text x="129.5" y="74.5">IOB4</text>
<text x="129.5" y="77.1">IOB5</text>
<text x="39.9" y="79.6">TEST1</text>
<text x="50.4" y="83.3" transform="rotate(-90 50.4 83.3)">VSS</text>
<text x="54.6" y="79.6">IOB6</text>
<text x="54.6" y="82.1">IOB7</text>
<text x="114.8" y="79.6">TEST1</text>
<text x="125.3" y="83.3" transform="rotate(-90 125.3 83.3)">VSS</text>
<text x="129.5" y="79.6">IOB6</text>
<text x="129.5" y="82.1">IOB7</text>
<text x="47.5" y="94.8">GND</text>
<text x="122.4" y="94.8">GND</text>
<text x="92.3" y="131.7">10uF</text>
<text x="93.4" y="129.1">C9</text>
<text x="38.4" y="135.5">1.5K</text>
<text x="39.3" y="137.5">R7</text>
<text x="71.4" y="135.5">1.5K</text>
<text x="72.3" y="137.5">R8</text>
<text x="38.4" y="141.8">3.3K</text>
<text x="38.7" y="143.9">R10</text>
<text x="71.4" y="141.8">3.3K</text>
<text x="71.7" y="143.9">R11</text>
<text x="85.2" y="141" transform="rotate(-90 85.2 141)">R9</text>
<text x="87.2" y="142.3" transform="rotate(-90 87.2 142.3)">510R</text>
<text x="38.4" y="149.5">3.3K</text>
<text x="71.4" y="149.5">3.3K</text>
<text x="94" y="149.5">C13</text>
<text x="96.1" y="146.8" transform="rotate(-90 96.1 146.8)">GND</text>
<text x="134.6" y="145.6">J6</text>
<text x="134.6" y="148.2">AudioJACK</text>
<text x="227.8" y="146.9">+5V</text>
<text x="38.4" y="155.8">1.5K</text>
<text x="38.7" y="151.5">R12</text>
<text x="71.4" y="155.8">1.5K</text>
<text x="71.7" y="151.5">R13</text>
<text x="85.2" y="151.8" transform="rotate(-90 85.2 151.8)">R14</text>
<text x="87.2" y="152.4" transform="rotate(-90 87.2 152.4)">510R</text>
<text x="93.5" y="152">10uF</text>
<text x="38.7" y="157.8">R15</text>
<text x="71.7" y="157.8">R16</text>
<text x="99.8" y="160.6">100nF</text>
<text x="100.2" y="158.6">C14</text>
<text x="107.5" y="160.6">100nF</text>
<text x="107.9" y="158.6">C15</text>
<text x="231.9" y="161.1">100nF</text>
<text x="238.3" y="161.1">100nF</text>
<text x="244.6" y="161.1">100nF</text>
<text x="126.2" y="163.4">GND</text>
<text x="227.8" y="162.2">GND</text>
<text x="233.7" y="163.2">C10</text>
<text x="240" y="163.2">C11</text>
<text x="246.4" y="163.2">C12</text>
<text x="101.6" y="177.4">R17</text>
<text x="101.6" y="179.9">4.7K</text>
<text x="109.2" y="177.4">R18</text>
<text x="109.2" y="179.9">4.7K</text>
<text x="116.8" y="177.4">R19</text>
<text x="116.8" y="179.9">4.7K</text>
</g>
</svg>
